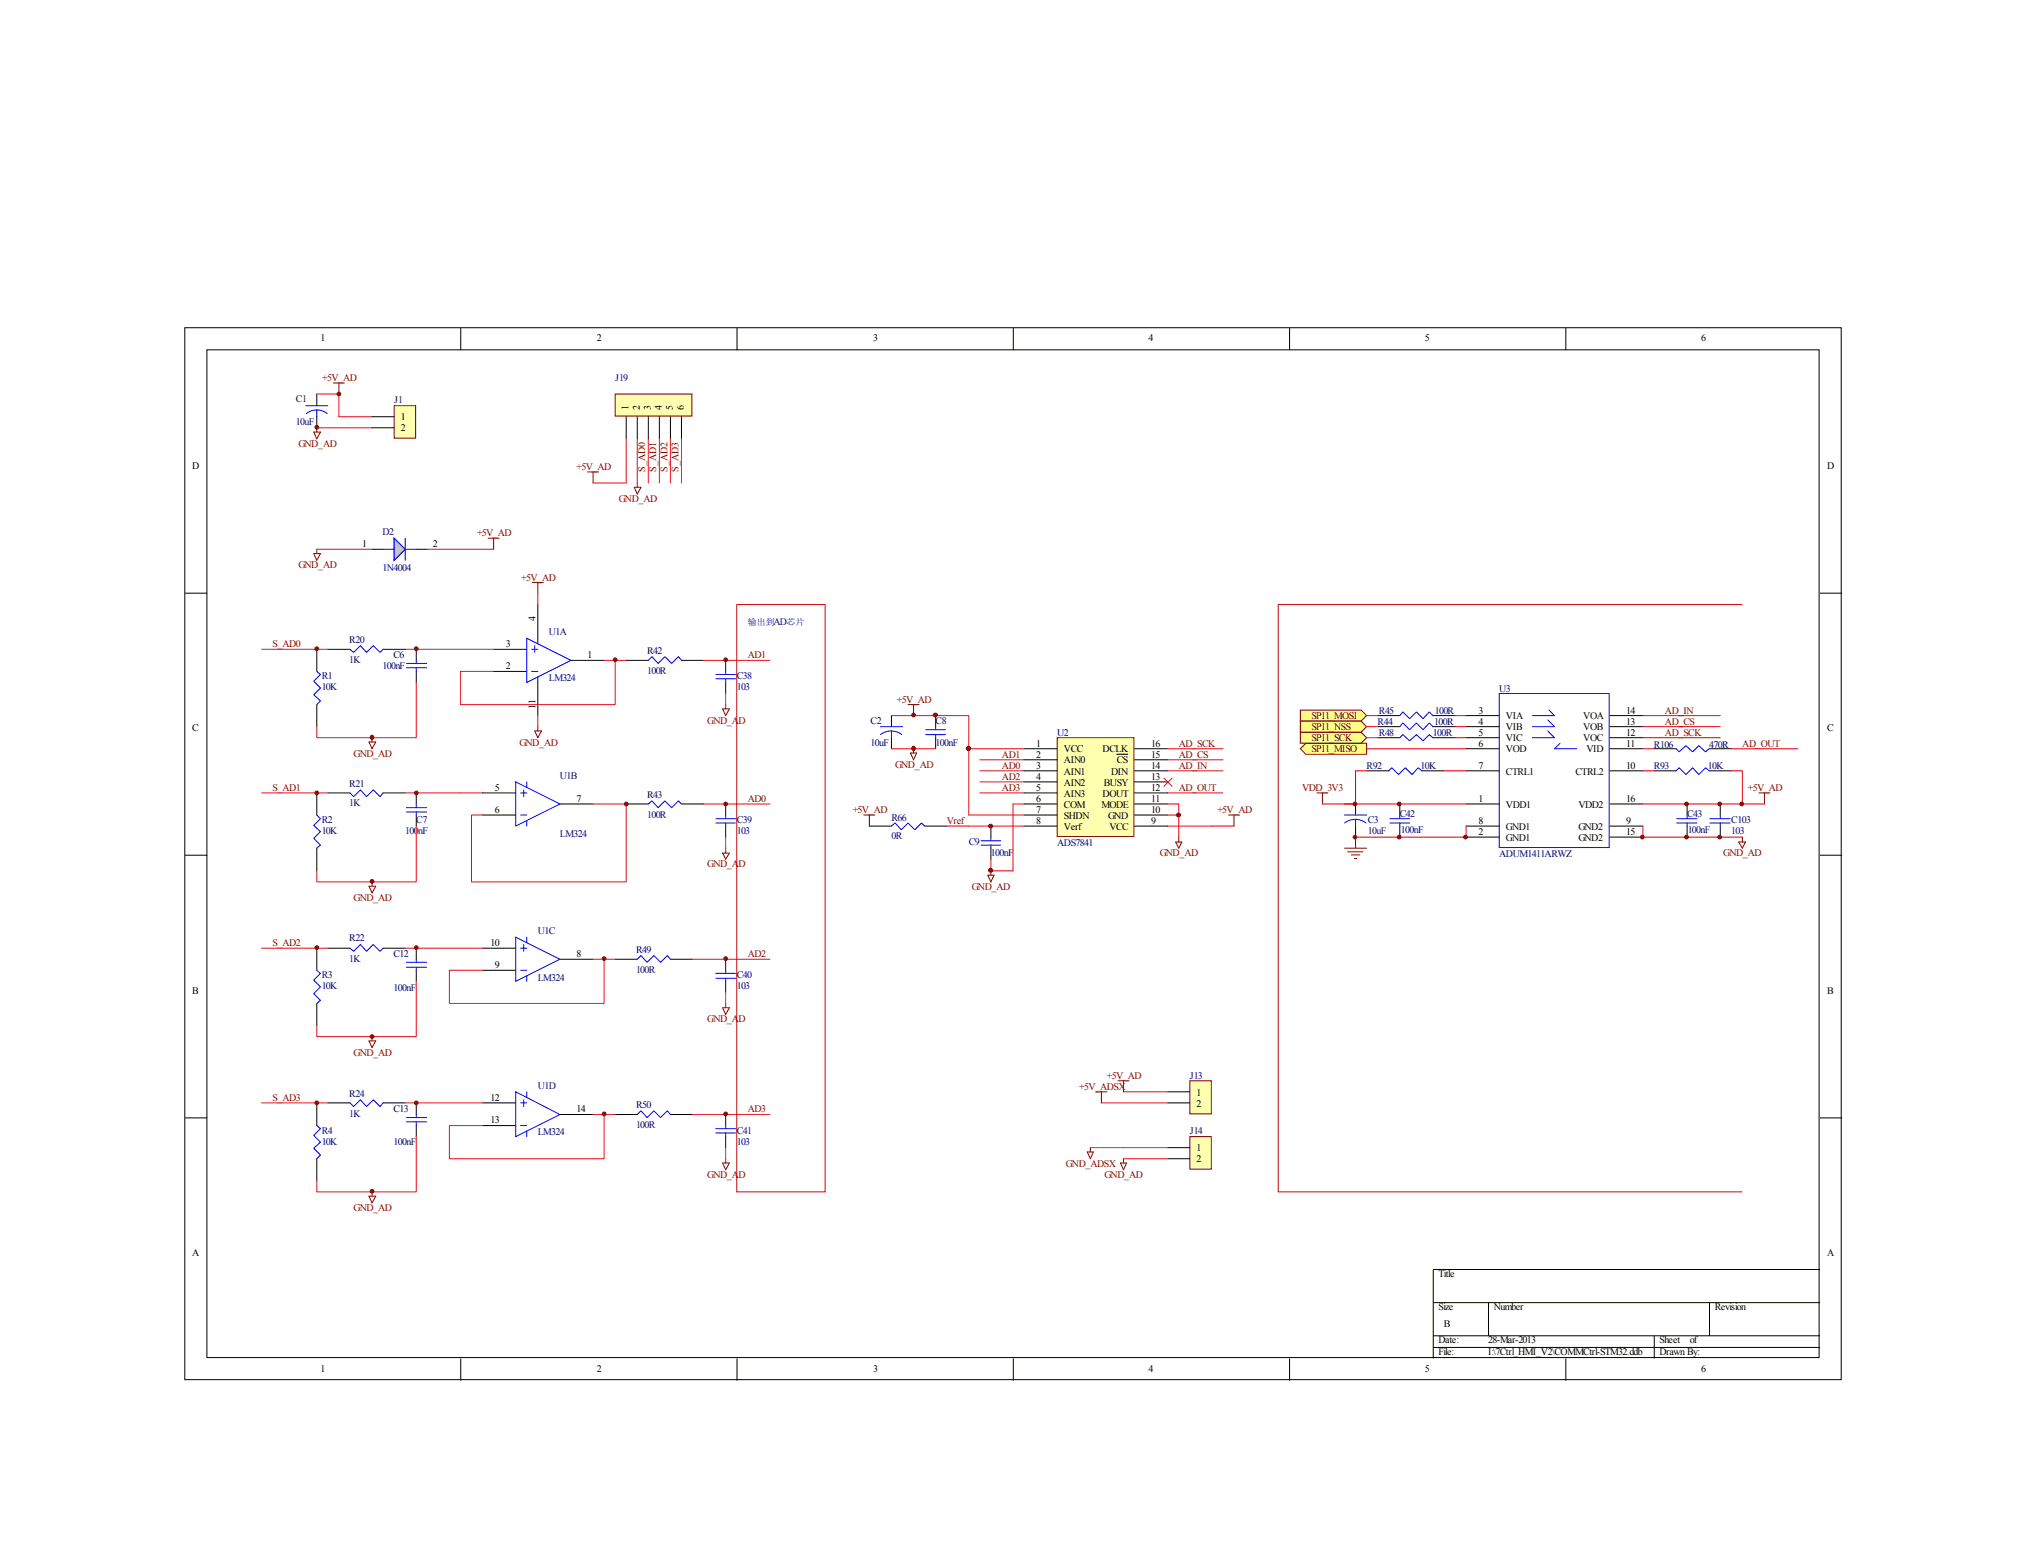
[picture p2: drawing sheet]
<svg xmlns="http://www.w3.org/2000/svg" width="279mm" height="216mm" viewBox="0 0 279 216" stroke-linecap="round" stroke-linejoin="round" font-family="sans-serif">
<g fill="none" stroke="#000" stroke-width=".14">
<path d="M25.5 45.2h228.4v145.1h-228.4zM28.5 48.3h222.4v139h-222.4zM63.5 45.3v3M101.6 45.3v3M139.7 45.3v3M177.8 45.3v3M215.9 45.3v3M25.5 81.8h3.1M57.4 89.6v1.5M57.4 92.6v1.5M68.1 89.6h4.5M68.1 92.6h4.5"/>
<path d="M74.2 83.4v4.7M74.2 94.1v4.6M78.7 91.1h4.6M86.4 91.1h3M94 91.1h3M122.9 98.7v1.5M129 98.7v1.5M251 81.8h3M25.5 118h3.1M57.4 109.4v1.5M57.4 112.4v1.6M66.5 109.4h4.6"/>
<path d="M66.5 112.4h4.6M77.2 110.9h4.6M86.4 110.9h3M94 110.9h3M122.9 101.8v1.5M129 101.8v1.5M251 118h3M57.4 130.8v1.5M57.4 133.9v1.5M66.5 130.8h4.6M66.5 133.9h4.6M77.2 132.3h4.6"/>
<path d="M84.8 132.3h3.1M92.5 132.3h3M25.5 154.2h3.1M57.4 152.1v1.7M57.4 155.3v1.5M66.5 152.1h4.6M66.5 155.3h4.6M77.2 153.8h4.6M84.8 153.8h3.1M92.5 153.8h3M251 154.2h3M197.7 179.7h53.3"/>
<path d="M205.3 179.7v4.6M235.8 179.7v4.6M251 175.1h-53.3v12.3M63.5 187.4v3.1M101.6 187.4v3.1M139.7 187.4v3.1M177.8 187.4v3.1M197.7 184.3h53.3M197.7 185.9h53.3M215.9 187.4v3.1M228.1 184.3v3.1"/>
</g>
<g fill="none" stroke="#ee0e22" stroke-width=".14">
<path d="M43.7 59h7.6M46.7 57.5h4.6M83.3 91.1h3.1M97 91.1h9.2M63.5 109.4h3M81.8 110.9h4.6M97 110.9h9.2M135.1 109.4h6.1M135.1 104.8h6.1M135.1 106.3h6.1M135.1 107.9h6.1M139.7 110.9h1.5"/>
<path d="M161 109.4h7.7M161 114h6.1M161 104.8h7.7M81.8 132.3h3M95.5 132.3h10.7M81.8 153.8h3M95.5 153.8h10.7"/>
</g>
<g fill="none" stroke="#00f" stroke-width=".14">
<path d="M56 92.1h2.8M56 91.5h2.8M57.4 91.1v.4M57.4 92.1v.5M72.6 88.1l6.1 3-6.1 3zM73.3 92.6h.9M73.3 89.6h.9M73.7 89.1v.9M74.2 88.1v.7M74.2 93.4v.7M89.4 91.1l.5-.5 .9 .9 .9-.9 .9 .9 1-.9 .4 .5M56 112h2.8"/>
<path d="M56 111.4h2.8M57.4 110.9v.5M57.4 112v.4M71.1 107.9l6.1 3-6.1 3.1zM71.8 112.4h.8M71.8 109.4h.8M72.2 109v.9M72.6 107.9v.7M72.6 113.2v.8M89.4 110.9l.5-.4 .9 .9 .9-.9 .9 .9 1-.9 .4 .4M121.4 100.2h3.1M121.4 101.3a2.4 2.4 0 0 1 3 0"/>
<path d="M122.9 100.8v1M127.7 101.3h2.7M127.7 100.7h2.7M129 100.2v.5M129 101.3v.5M56 133.4h2.8M56 132.8h2.8M57.4 132.3v.5M57.4 133.4v.5M71.1 129.3l6.1 3-6.1 3.1zM71.8 133.9h.8M71.8 130.8h.8"/>
<path d="M72.2 130.3v.9M72.6 129.3v.7M72.6 134.6v.8M87.9 132.3l.5-.5 .8 1 1-1 .9 1 .9-1 .5 .5M56 154.8h2.8M56 154.2h2.8M57.4 153.8v.4M57.4 154.8v.5M71.1 150.6l6.1 3.2-6.1 3zM71.8 155.3h.8M71.8 152.1h.8M72.2 151.7v1"/>
<path d="M72.6 150.6v.8M72.6 156v.8M87.9 153.8l.5-.6 .8 1 1-1 .9 1 .9-1 .5 .6"/>
</g>
<path d="M73.4 80.3h1.5M74.2 80.3v1.6M125.6 103.9h.8l-.4 .9zM126 103.3v.6" fill="none" stroke="#800000" stroke-width=".14"/>
<path d="M54.4 56h2.9v4.5h-2.9z" fill="#ffffb0"/>
<path d="M54.4 56h2.9v4.5h-2.9z" fill="none" stroke="#800000" stroke-width=".14"/>
<path d="M51.3 57.5h3.1M51.3 59h3.1" fill="none" stroke="#000" stroke-width=".14"/>
<path d="M179.3 103.3l.8-.8h8.4v1.6h-8.4z" fill-rule="evenodd" fill="#ffff80" stroke="#800000" stroke-width=".14"/>
<path d="M100.1 91.1v1.5M100.1 94.1v1.6M100.1 110.9v1.5M100.1 114v1.5M100.1 132.3v1.6M100.1 135.4v1.5M100.1 153.8v1.5M100.1 156.8v1.5" fill="none" stroke="#000" stroke-width=".14"/>
<g fill="none" stroke="#00f" stroke-width=".14">
<path d="M98.7 93.6h2.7M98.7 93h2.7M100.1 92.6v.4M100.1 93.6v.5M98.7 113.5h2.7M98.7 112.9h2.7M100.1 112.4v.5M100.1 113.5v.5M98.7 135h2.7M98.7 134.3h2.7M100.1 133.9v.4M100.1 135v.4"/>
<path d="M98.7 156.3h2.7M98.7 155.7h2.7M100.1 155.3v.4M100.1 156.3v.5"/>
</g>
<path d="M125.2 97.2h1.5M126 97.2v1.5" fill="none" stroke="#800000" stroke-width=".14"/>
<path d="M161 106.3h7.7" fill="none" stroke="#ee0e22" stroke-width=".14"/>
<path d="M145.9 101.9h10.5v13.5h-10.5z" fill="#ffffb0"/>
<path d="M145.8 101.8h10.6v13.6h-10.6z" fill="none" stroke="#800000" stroke-width=".14"/>
<g fill="none" stroke="#000" stroke-width=".14">
<path d="M141.2 103.3h4.6M141.2 104.8h4.6M141.2 106.3h4.6M141.2 107.9h4.6M141.2 109.4h4.6M141.2 110.9h4.6M141.2 112.4h4.6M141.2 114h4.6M154 104.1h1.5M156.5 103.3h4.5M156.5 104.8h4.5M156.5 106.3h4.5"/>
<path d="M156.5 107.9h4.5M156.5 109.4h4.5M156.5 110.9h4.5M156.5 112.4h4.5M156.5 114h4.5"/>
</g>
<path d="M122.9 98.7h10.7v4.6h7.6M122.9 103.3h6.1M133.6 112.4h7.6M161 103.3h7.7" fill="none" stroke="#ee0e22" stroke-width=".14"/>
<path d="M84.9 54.4h10.5v3h-10.5z" fill="#ffffb0"/>
<g fill="none" stroke="#800000" stroke-width=".14">
<path d="M84.8 54.4h10.6v3h-10.6zM99.7 97.8h.9l-.5 .9zM100.1 97.2v.6M50.9 102.4h.9l-.5 .9zM51.3 101.8v.6M73.7 100.8h1l-.5 1zM74.2 100.2v.6M99.7 117.7h.9l-.5 .8zM100.1 117v.7M50.9 122.3h.9l-.5 .9zM51.3 121.7v.6M99.7 139h.9l-.5 1z"/>
<path d="M100.1 138.4v.6M136.2 120.7h.9l-.4 1zM136.7 120.1v.6M50.9 143.6h.9l-.5 .9zM51.3 143v.6M100.1 159.9v.5M50.9 165h.9l-.5 .9zM51.3 164.4v.6M99.7 160.4h.9l-.5 1z"/>
</g>
<g fill="none" stroke="#000" stroke-width=".14">
<path d="M86.4 57.5v3M87.9 57.5v3M89.4 57.5v3M90.9 57.5v3M92.5 57.5v3M94 57.5v3M43.7 89.6v3M43.7 97.2v3M45.2 89.6h3.1M52.8 89.6h3.1M43.7 109.4v3M43.7 117v3.1"/>
<path d="M45.2 109.4h3.1M52.8 109.4h3.1M136.7 114v1.5M136.7 117v1.5M43.7 130.8v3.1M43.7 138.4v3.1M45.2 130.8h3.1M52.8 130.8h3.1M43.7 152.1v3.2M43.7 159.9v3M45.2 152.1h3.1M52.8 152.1h3.1"/>
</g>
<g fill="none" stroke="#ee0e22" stroke-width=".14">
<path d="M86.4 60.5v6.1M87.9 60.5v6.1M89.4 60.5v6.1M90.9 60.5v6.1M92.5 60.5v6.1M94 60.5v6.1M36.1 89.6h9.1M55.9 89.6h12.2M57.4 94.1v7.7h-13.7v-1.6M74.2 81.9v1.5M74.2 98.7v1.5M84.8 91.1v6.1h-21.3v-4.6h4.6"/>
<path d="M100.1 95.7v1.5M36.1 109.4h9.1M55.9 109.4h7.6M57.4 114v7.7h-13.7v-1.6M86.4 110.9v10.8h-21.4v-9.3h1.5M100.1 115.5v1.5M133.6 103.3v9.1M133.6 114h7.6M36.1 130.8h9.1M55.9 130.8h10.6M57.4 135.4v7.6h-13.7v-1.5M83.3 132.3v6.1h-21.3v-4.5h4.5"/>
<path d="M100.1 136.9v1.5M36.1 152.1h9.1M55.9 152.1h10.6M57.4 156.8v7.6h-13.7v-1.5M83.3 153.8v6.1h-21.3v-4.6h4.5M100.1 158.3v1.6"/>
</g>
<path d="M43.7 92.6l.5 .4-.9 1 .9 .9-.9 .9 .9 .9-.5 .5M48.3 89.6l.5 .4 .9-.9 .8 .9 1-.9 .9 .9 .4-.4M43.7 112.4l.5 .5-.9 1 .9 .8-.9 1 .9 .9-.5 .4M48.3 109.4l.5 .5 .9-.9 .8 .9 1-.9 .9 .9 .4-.5M135.3 116.6h2.7M135.3 116h2.7M136.7 115.5v.5M136.7 116.6v.4M43.7 133.9l.5 .4-.9 .9 .9 .9-.9 1 .9 .9-.5 .4M48.3 130.8l.5 .4 .9-.9 .8 .9 1-.9 .9 .9 .4-.4M43.7 155.3l.5 .4-.9 .9 .9 1-.9 .8 .9 .9-.5 .6M48.3 152.1l.5 .6 .9-1 .8 1 1-1 .9 1 .4-.6" fill="none" stroke="#00f" stroke-width=".14"/>
<path d="M101.6 83.4h12.2v81h-12.2z" fill="none" stroke="#bf0000" stroke-width=".14"/>
<path d="M54.4 74.3l1.5 1.5-1.5 1.5z" fill="#c0c0c0" stroke="#00f" stroke-width=".14"/>
<g fill="none" stroke="#00f" stroke-width=".14">
<path d="M42.2 56h3M43.7 56.6a2.32 2.32 0 0 1 1.4 .5M43.7 56.6a2.32 2.32 0 0 0-1.5 .5M43.7 56.6v.9M52.8 75.8h1.6M55.9 74.3v3M55.9 75.8h1.5M206.8 95.7h15.1v21.2h-15.1zM213.4 99.3l1 .9h-3.1M213.6 98l.8 .7h-3.1M185.4 112.4h3.1M185.4 113.5a2.4 2.4 0 0 1 3 0"/>
<path d="M186.9 113v1M191.5 106.3l.4-.4 1 .9 .9-.9 .9 .9 .9-.9 .5 .4M191.7 113.5h2.7M191.7 112.9h2.7M193 112.4v.5M193 113.5v.5M213.4 100.8l1 1h-3.1M215.1 102.5l-.7 .8h3M231.1 106.3l.5-.4 .9 .9 .9-.9 .9 .9 .9-.9 .5 .4M231.2 113.5h2.8M231.2 112.9h2.8M232.7 112.4v.5"/>
<path d="M232.7 113.5v.5M235.8 113.5h2.8M235.8 112.9h2.8M237.2 112.4v.5M237.2 113.5v.5"/>
</g>
<g fill="none" stroke="#000" stroke-width=".14">
<path d="M43.7 54.4v1.6M43.7 57.5v1.5M51.3 75.8h1.5M57.4 75.8h1.5M202.2 98.7h4.6M222 98.7h4.6M186.9 110.9v1.5M186.9 114v1.5M188.5 106.3h3M193 110.9v1.5M193 114v1.5M196.1 106.3h3"/>
<path d="M202.2 115.5h4.6M202.2 103.3h4.6M202.2 101.8h4.6M202.2 100.2h4.6M202.2 114h4.6M202.2 106.3h4.6M202.2 110.9h4.6M222 115.5h4.6M222 103.3h4.6M222 101.8h4.6M222 100.2h4.6M222 114h4.6"/>
<path d="M222 106.3h4.6M222 110.9h4.6M228.1 106.3h3M232.7 110.9v1.5M232.7 114v1.5M235.7 106.3h3.1M237.2 110.9v1.5M237.2 114v1.5"/>
</g>
<path d="M43.7 54.4h3v3.1M43.7 75.8h7.6M58.9 75.8h9.2M81.8 66.6h4.6" fill="none" stroke="#ee0e22" stroke-width=".14"/>
<g fill="none" stroke="#800000" stroke-width=".14">
<path d="M43.3 59.6h.9l-.5 .9zM43.7 59v.6M46 52.8h1.5M46.7 52.8v1.6M43.3 76.4h.9l-.5 .9zM43.7 75.8v.6M67.3 74.3h1.5M68.1 74.3v1.5M81 65.1h1.5M81.8 65.1v1.5M87.5 67.2h.9l-.5 1zM87.9 66.6v.6"/>
<path d="M119.1 112.4h1.5M119.9 112.4v1.6M162.1 116.2h.9l-.4 .8zM162.6 115.5v.7M169.4 112.4h1.5M170.2 112.4v1.6M181.6 109.4h1.5M182.4 109.4v1.5M185.4 117h3.1M185.8 117.5h2.2M186.4 117.9h1.1M186.8 118.4h.3"/>
<path d="M186.9 115.5v1.5M239.8 116.2h.9l-.4 .8zM240.3 115.5v.7M242.6 109.4h1.5M243.3 109.4v1.5"/>
</g>
<g fill="#800000" stroke="#800000" stroke-width=".14">
<circle cx="86.4" cy="110.9" r=".25"/>
<circle cx="57.4" cy="89.5" r=".25"/>
<circle cx="57.4" cy="130.7" r=".25"/>
<circle cx="57.4" cy="152.1" r=".25"/>
<circle cx="57.4" cy="109.4" r=".25"/>
<circle cx="100.1" cy="110.9" r=".25"/>
<circle cx="100.1" cy="132.2" r=".25"/>
<circle cx="100.1" cy="153.7" r=".25"/>
<circle cx="83.3" cy="132.2" r=".25"/>
<circle cx="84.8" cy="91" r=".25"/>
<circle cx="83.3" cy="153.7" r=".25"/>
<circle cx="51.3" cy="121.6" r=".25"/>
<circle cx="51.3" cy="101.7" r=".28"/>
<circle cx="51.3" cy="143" r=".25"/>
<circle cx="51.3" cy="164.3" r=".25"/>
<circle cx="46.7" cy="54.4" r=".25"/>
<circle cx="43.7" cy="89.5" r=".25"/>
<circle cx="43.7" cy="109.4" r=".25"/>
<circle cx="43.7" cy="130.7" r=".25"/>
<circle cx="43.7" cy="152.1" r=".25"/>
<circle cx="100.1" cy="91" r=".25"/>
<circle cx="43.7" cy="58.9" r=".25"/>
</g>
<g fill="none" stroke="#f00" stroke-width=".14">
<path d="M130.6 114h3M139.7 110.9v9.2h-3v-1.6M160.5 107.3l1.2 1.2M161 110.9h1.6v4.6M161 112.4h1.6M161.7 107.3l-1.2 1.2M167.1 114h3.1M185.4 110.9h16.8M188.5 106.3h-1.6v4.6h-4.5M199.1 106.3h3.1M202.2 114v1.5h-15.3M226.6 114v1.5h13.7"/>
<path d="M226.6 110.9h16.7M226.6 106.3h1.5M238.8 106.3h1.5v4.6"/>
</g>
<g fill="#ffff80" stroke="#800000" stroke-width=".14">
<path d="M179.3 101h8.4l.8 .8-.8 .7h-8.4z" fill-rule="evenodd"/>
<path d="M179.3 98h8.4l.8 .7-.8 .8h-8.4z" fill-rule="evenodd"/>
<path d="M179.3 99.5h8.4l.8 .7-.8 .8h-8.4z" fill-rule="evenodd"/>
</g>
<path d="M190 98.7h3M197.6 98.7h3.1M190 100.2h3M190 101.8h3M197.6 100.2h3.1M197.6 101.8h3.1M228.1 103.3h3M235.7 103.3h3.1" fill="none" stroke="#000" stroke-width=".14"/>
<path d="M193 98.7l.5-.5 .9 .9 .9-.9 1 .9 .8-.9 .5 .5M193 100.2l.5-.5 .9 1 .9-1 1 1 .8-1 .5 .5M193 101.8l.5-.5 .9 .9 .9-.9 1 .9 .8-.9 .5 .5M231.1 103.3l.5 .4 .9-.8 .9 .8 .9-.8 .9 .8 .5-.4" fill="none" stroke="#00f" stroke-width=".14"/>
<path d="M188.5 98.7h1.5M188.5 100.2h1.5M188.5 101.8h1.5M226.6 103.3h1.5" fill="none" stroke="#ee0e22" stroke-width=".14"/>
<path d="M200.7 98.7h1.5M226.6 98.7h10.6M188.5 103.3h13.7M200.7 101.8h1.5M200.7 100.2h1.5M226.6 101.8h10.6M226.6 100.2h10.6M238.8 103.3h9.1" fill="none" stroke="#f00" stroke-width=".14"/>
<g fill="#800000" stroke="#800000" stroke-width=".14">
<circle cx="232.6" cy="110.9" r=".25"/>
<circle cx="202.1" cy="115.5" r=".25"/>
<circle cx="226.5" cy="115.5" r=".25"/>
<circle cx="193" cy="110.9" r=".25"/>
<circle cx="193" cy="115.5" r=".25"/>
<circle cx="186.9" cy="115.5" r=".25"/>
<circle cx="186.9" cy="110.9" r=".25"/>
<circle cx="232.6" cy="115.5" r=".25"/>
<circle cx="237.2" cy="110.9" r=".25"/>
<circle cx="237.2" cy="115.5" r=".25"/>
<circle cx="240.2" cy="110.9" r=".25"/>
<circle cx="126" cy="98.6" r=".25"/>
<circle cx="129" cy="98.6" r=".28"/>
<circle cx="126" cy="103.3" r=".28"/>
<circle cx="133.6" cy="103.3" r=".3"/>
<circle cx="136.6" cy="114" r=".28"/>
<circle cx="136.6" cy="120.1" r=".28"/>
<circle cx="162.5" cy="112.4" r=".28"/>
</g>
<path d="M240.3 83.4h-64v81h64" fill="none" stroke="#bf0000" stroke-width=".14"/>
<path d="M164.2 149.2h2.8v4.5h-2.8z" fill="#ffffb0"/>
<path d="M151.1 150.6h1.6M151.9 150.6v1.5M154.2 149.1h1.5M154.9 149.1v1.5M164.1 149.1h2.9v4.6h-2.9z" fill="none" stroke="#800000" stroke-width=".14"/>
<path d="M161 150.6h3.1M161 152.1h3.1" fill="none" stroke="#000" stroke-width=".14"/>
<path d="M151.9 152.1h9.1M154.9 150.6h6.1" fill="none" stroke="#ee0e22" stroke-width=".14"/>
<path d="M164.2 156.9h2.8v4.4h-2.8z" fill="#ffffb0"/>
<path d="M149.9 158.9h.9l-.4 1zM150.4 158.3v.6M154.9 159.9v.5M164.1 156.8h2.9v4.5h-2.9zM154.5 160.4h.9l-.5 1z" fill="none" stroke="#800000" stroke-width=".14"/>
<path d="M119.9 114h3M127.5 114h3.1M161 158.3h3.1M161 159.9h3.1" fill="none" stroke="#000" stroke-width=".14"/>
<path d="M150.4 158.3h10.6M154.9 159.9h6.1" fill="none" stroke="#ee0e22" stroke-width=".14"/>
<path d="M122.9 114l.5-.5 .9 1 .9-1 1 1 .9-1 .4 .5" fill="none" stroke="#00f" stroke-width=".14"/>
<g font-size="1.4">
<text x="44.2" y="47.1">1</text>
<text x="82.3" y="47.1">2</text>
<text x="120.4" y="47.1">3</text>
<text x="158.4" y="47.1">4</text>
<text x="196.5" y="47.1">5</text>
<text x="234.6" y="47.1">6</text>
<text x="55.3" y="57.9">1</text>
<text x="55.3" y="59.4">2</text>
<text x="86.7" y="56.6" transform="rotate(-90 86.7 56.6)">1</text>
<text x="88.2" y="56.6" transform="rotate(-90 88.2 56.6)">2</text>
<text x="89.7" y="56.6" transform="rotate(-90 89.7 56.6)">3</text>
<text x="91.3" y="56.6" transform="rotate(-90 91.3 56.6)">4</text>
<text x="92.8" y="56.6" transform="rotate(-90 92.8 56.6)">5</text>
<text x="94.3" y="56.6" transform="rotate(-90 94.3 56.6)">6</text>
<text x="26.5" y="64.7">D</text>
<text x="252" y="64.7">D</text>
<text x="50" y="75.5">1</text>
<text x="59.7" y="75.5">2</text>
<text x="69.8" y="89.2">3</text>
<text x="73.8" y="85.7" transform="rotate(-90 73.8 85.7)">4</text>
<text x="69.8" y="92.3">2</text>
<text x="81" y="90.8">1</text>
<text x="26.5" y="100.8">C</text>
<text x="73.8" y="97.8" transform="rotate(-90 73.8 97.8)">11</text>
<text x="203.9" y="101.5">5</text>
<text x="203.9" y="100">4</text>
<text x="203.9" y="98.5">3</text>
<text x="207.7" y="100.8">VIB</text>
<text x="207.7" y="99.2">VIA</text>
<text x="218.4" y="100.8">VOB</text>
<text x="218.4" y="99.2">VOA</text>
<text x="224.3" y="101.5">12</text>
<text x="224.3" y="100">13</text>
<text x="224.3" y="98.5">14</text>
<text x="252" y="100.8">C</text>
<text x="142.9" y="103">1</text>
<text x="142.9" y="104.6">2</text>
<text x="142.9" y="106.1">3</text>
<text x="142.9" y="107.6">4</text>
<text x="146.7" y="103.8">VCC</text>
<text x="146.7" y="105.3">AIN0</text>
<text x="146.7" y="106.9">AIN1</text>
<text x="152.1" y="103.8">DCLK</text>
<text x="153.2" y="106.9">DIN</text>
<text x="154" y="105.3">CS</text>
<text x="158.7" y="104.6">15</text>
<text x="158.7" y="107.6">13</text>
<text x="158.7" y="106.1">14</text>
<text x="158.7" y="103">16</text>
<text x="203.9" y="103">6</text>
<text x="203.9" y="106.1">7</text>
<text x="207.7" y="103.8">VOD</text>
<text x="207.7" y="102.3">VIC</text>
<text x="207.7" y="106.9">CTRL1</text>
<text x="217.3" y="106.9">CTRL2</text>
<text x="218.4" y="102.3">VOC</text>
<text x="218.8" y="103.8">VID</text>
<text x="224.3" y="103">11</text>
<text x="224.3" y="106.1">10</text>
<text x="68.2" y="109.1">5</text>
<text x="68.2" y="112.2">6</text>
<text x="79.5" y="110.7">7</text>
<text x="142.9" y="109.1">5</text>
<text x="142.9" y="110.7">6</text>
<text x="142.9" y="112.2">7</text>
<text x="142.9" y="113.7">8</text>
<text x="146.7" y="108.4">AIN2</text>
<text x="146.7" y="109.9">AIN3</text>
<text x="146.7" y="111.4">COM</text>
<text x="146.7" y="112.9">SHDN</text>
<text x="151.9" y="111.4">MODE</text>
<text x="152.1" y="109.9">DOUT</text>
<text x="152.2" y="108.4">BUSY</text>
<text x="152.8" y="112.9">GND</text>
<text x="158.7" y="112.2">10</text>
<text x="158.7" y="113.7">9</text>
<text x="158.7" y="110.7">11</text>
<text x="158.7" y="109.1">12</text>
<text x="203.9" y="110.7">1</text>
<text x="203.9" y="113.7">8</text>
<text x="207.7" y="111.4">VDD1</text>
<text x="217.7" y="111.4">VDD2</text>
<text x="224.3" y="113.7">9</text>
<text x="224.3" y="110.7">16</text>
<text x="146.7" y="114.5">Verf</text>
<text x="153" y="114.5">VCC</text>
<text x="203.9" y="115.2">2</text>
<text x="207.7" y="116">GND1</text>
<text x="207.7" y="114.5">GND1</text>
<text x="217.7" y="114.5">GND2</text>
<text x="217.7" y="116">GND2</text>
<text x="224.3" y="115.2">15</text>
<text x="67.6" y="130.6">10</text>
<text x="26.5" y="137.1">B</text>
<text x="68.2" y="133.6">9</text>
<text x="79.5" y="132.1">8</text>
<text x="252" y="137.1">B</text>
<text x="67.6" y="151.9">12</text>
<text x="67.6" y="154.9">13</text>
<text x="79.5" y="153.4">14</text>
<text x="165" y="151.1">1</text>
<text x="165" y="152.7">2</text>
<text x="165" y="158.8">1</text>
<text x="165" y="160.4">2</text>
<text x="26.5" y="173.3">A</text>
<text x="252" y="173.3">A</text>
<text x="198.4" y="176.2">Title</text>
<text x="198.4" y="185.3">Date:</text>
<text x="198.4" y="180.8">Size</text>
<text x="199.1" y="183.1">B</text>
<text x="205.2" y="185.3">28-Mar-2013</text>
<text x="206" y="180.8">Number</text>
<text x="228.8" y="185.3">Sheet</text>
<text x="233" y="185.3">of</text>
<text x="236.5" y="180.8">Revision</text>
<text x="44.2" y="189.2">1</text>
<text x="82.3" y="189.2">2</text>
<text x="120.4" y="189.2">3</text>
<text x="158.4" y="189.2">4</text>
<text x="196.5" y="189.2">5</text>
<text x="198.4" y="186.9">File:</text>
<text x="205.2" y="186.9">I:\7Ctrl_HMI_V2\COMMCtrl-STM32.ddb</text>
<text x="228.8" y="186.9">Drawn By:</text>
<text x="234.6" y="189.2">6</text>
</g>
<g font-size="1.4" fill="#800000">
<text x="44.4" y="52.6">+5V_AD</text>
<text x="41.1" y="61.6">GND_AD</text>
<text x="79.5" y="64.9">+5V_AD</text>
<text x="89" y="65.1" transform="rotate(-90 89 65.1)">S_AD0</text>
<text x="90.5" y="65.1" transform="rotate(-90 90.5 65.1)">S_AD1</text>
<text x="92" y="65.1" transform="rotate(-90 92 65.1)">S_AD2</text>
<text x="93.6" y="65.1" transform="rotate(-90 93.6 65.1)">S_AD3</text>
<text x="85.3" y="69.3">GND_AD</text>
<text x="65.8" y="74">+5V_AD</text>
<text x="41.1" y="78.4">GND_AD</text>
<text x="71.9" y="80.1">+5V_AD</text>
<text x="37.6" y="89.2">S_AD0</text>
<text x="103.1" y="90.8">AD1</text>
<text x="97.5" y="99.8">GND_AD</text>
<text x="123.7" y="96.9">+5V_AD</text>
<text x="180.8" y="99.2">SPI1_MOSI</text>
<text x="180.8" y="100.8">SPI1_NSS</text>
<text x="229.6" y="100">AD_CS</text>
<text x="229.6" y="101.5">AD_SCK</text>
<text x="229.6" y="98.5">AD_IN</text>
<text x="48.8" y="104.4">GND_AD</text>
<text x="71.6" y="102.9">GND_AD</text>
<text x="123.4" y="105.9">GND_AD</text>
<text x="138.2" y="106.1">AD0</text>
<text x="138.2" y="104.6">AD1</text>
<text x="138.2" y="107.6">AD2</text>
<text x="162.6" y="103">AD_SCK</text>
<text x="162.6" y="104.6">AD_CS</text>
<text x="162.6" y="106.1">AD_IN</text>
<text x="180.8" y="103.8">SPI1_MISO</text>
<text x="180.8" y="102.3">SPI1_SCK</text>
<text x="240.3" y="103">AD_OUT</text>
<text x="37.6" y="109.1">S_AD1</text>
<text x="103.1" y="110.7">AD0</text>
<text x="117.6" y="112.2">+5V_AD</text>
<text x="130.6" y="113.7">Vref</text>
<text x="138.2" y="109.1">AD3</text>
<text x="162.6" y="109.1">AD_OUT</text>
<text x="167.9" y="112.2">+5V_AD</text>
<text x="179.6" y="109.1">VDD_3V3</text>
<text x="241" y="109.1">+5V_AD</text>
<text x="97.5" y="119.6">GND_AD</text>
<text x="159.9" y="118.1">GND_AD</text>
<text x="237.7" y="118.1">GND_AD</text>
<text x="48.8" y="124.3">GND_AD</text>
<text x="134" y="122.8">GND_AD</text>
<text x="37.6" y="130.6">S_AD2</text>
<text x="103.1" y="132.1">AD2</text>
<text x="97.5" y="141.1">GND_AD</text>
<text x="48.8" y="145.6">GND_AD</text>
<text x="152.7" y="148.8">+5V_AD</text>
<text x="37.6" y="151.9">S_AD3</text>
<text x="103.1" y="153.4">AD3</text>
<text x="148.8" y="150.4">+5V_ADSX</text>
<text x="147" y="161">GND_ADSX</text>
<text x="48.8" y="167">GND_AD</text>
<text x="97.5" y="162.5">GND_AD</text>
<text x="152.3" y="162.5">GND_AD</text>
</g>
<g font-size="1.4" fill="#000080">
<text x="84.8" y="52.6">J19</text>
<text x="40.8" y="55.5">C1</text>
<text x="40.8" y="58.6">10uF</text>
<text x="54.4" y="55.6">J1</text>
<text x="52.7" y="73.8">D2</text>
<text x="52.7" y="78.7">1N4004</text>
<text x="48.2" y="88.6">R20</text>
<text x="75.7" y="87.5">U1A</text>
<text x="44.4" y="93.7">R1</text>
<text x="44.4" y="95.3">10K</text>
<text x="48.2" y="91.4">1K</text>
<text x="52.7" y="92.3">100nF</text>
<text x="54.3" y="90.8">C6</text>
<text x="75.7" y="94">LM324</text>
<text x="89.2" y="90.2">R42</text>
<text x="89.2" y="93">100R</text>
<text x="101.6" y="93.7">C38</text>
<text x="101.6" y="95.3">103</text>
<text x="206.8" y="95.4">U3</text>
<text x="120.1" y="99.8">C2</text>
<text x="129" y="99.8">C8</text>
<text x="145.8" y="101.5">U2</text>
<text x="190" y="100.1">R44</text>
<text x="190.2" y="98.6">R45</text>
<text x="190.2" y="101.5">R48</text>
<text x="197.6" y="101.5">100R</text>
<text x="197.8" y="100.1">100R</text>
<text x="197.9" y="98.5">100R</text>
<text x="77.2" y="107.4">U1B</text>
<text x="120.1" y="102.9">10uF</text>
<text x="129" y="102.9">100nF</text>
<text x="188.5" y="106.1">R92</text>
<text x="195.9" y="106.1">10K</text>
<text x="228.1" y="106.1">R93</text>
<text x="228.1" y="103.2">R106</text>
<text x="235.5" y="106.1">10K</text>
<text x="235.7" y="103.2">470R</text>
<text x="44.4" y="113.5">R2</text>
<text x="48.2" y="108.5">R21</text>
<text x="48.2" y="111.3">1K</text>
<text x="57.4" y="113.5">C7</text>
<text x="89.2" y="110.1">R43</text>
<text x="89.2" y="112.8">100R</text>
<text x="101.6" y="113.5">C39</text>
<text x="122.9" y="113.3">R66</text>
<text x="188.6" y="113.5">C3</text>
<text x="193" y="112.8">C42</text>
<text x="232.7" y="112.8">C43</text>
<text x="238.8" y="113.5">C103</text>
<text x="44.4" y="115.1">10K</text>
<text x="55.9" y="115.1">100nF</text>
<text x="77.2" y="115.4">LM324</text>
<text x="101.6" y="115.1">103</text>
<text x="122.9" y="115.7">0R</text>
<text x="133.6" y="116.6">C9</text>
<text x="136.6" y="118.1">100nF</text>
<text x="145.8" y="116.8">ADS7841</text>
<text x="188.6" y="115.1">10uF</text>
<text x="193.2" y="115">100nF</text>
<text x="206.8" y="118.3">ADUM1411ARWZ</text>
<text x="232.7" y="115">100nF</text>
<text x="238.8" y="115.1">103</text>
<text x="48.2" y="129.9">R22</text>
<text x="74.2" y="128.9">U1C</text>
<text x="87.7" y="131.4">R49</text>
<text x="44.4" y="135">R3</text>
<text x="44.4" y="136.5">10K</text>
<text x="48.2" y="132.7">1K</text>
<text x="54.3" y="132.1">C12</text>
<text x="54.3" y="136.7">100nF</text>
<text x="74.2" y="135.3">LM324</text>
<text x="87.7" y="134.2">100R</text>
<text x="101.6" y="135">C40</text>
<text x="101.6" y="136.5">103</text>
<text x="164.1" y="148.8">J13</text>
<text x="48.2" y="151.3">R24</text>
<text x="48.2" y="154.1">1K</text>
<text x="54.3" y="153.4">C13</text>
<text x="74.2" y="150.2">U1D</text>
<text x="87.7" y="152.8">R50</text>
<text x="87.7" y="155.6">100R</text>
<text x="44.4" y="156.4">R4</text>
<text x="44.4" y="157.9">10K</text>
<text x="54.3" y="158">100nF</text>
<text x="74.2" y="156.6">LM324</text>
<text x="101.6" y="156.4">C41</text>
<text x="101.6" y="157.9">103</text>
<text x="164.1" y="156.5">J14</text>
</g>
<text font-size="1.2" fill="#000080" x="103.1" y="86.2">输出到AD芯片</text>
</svg>
